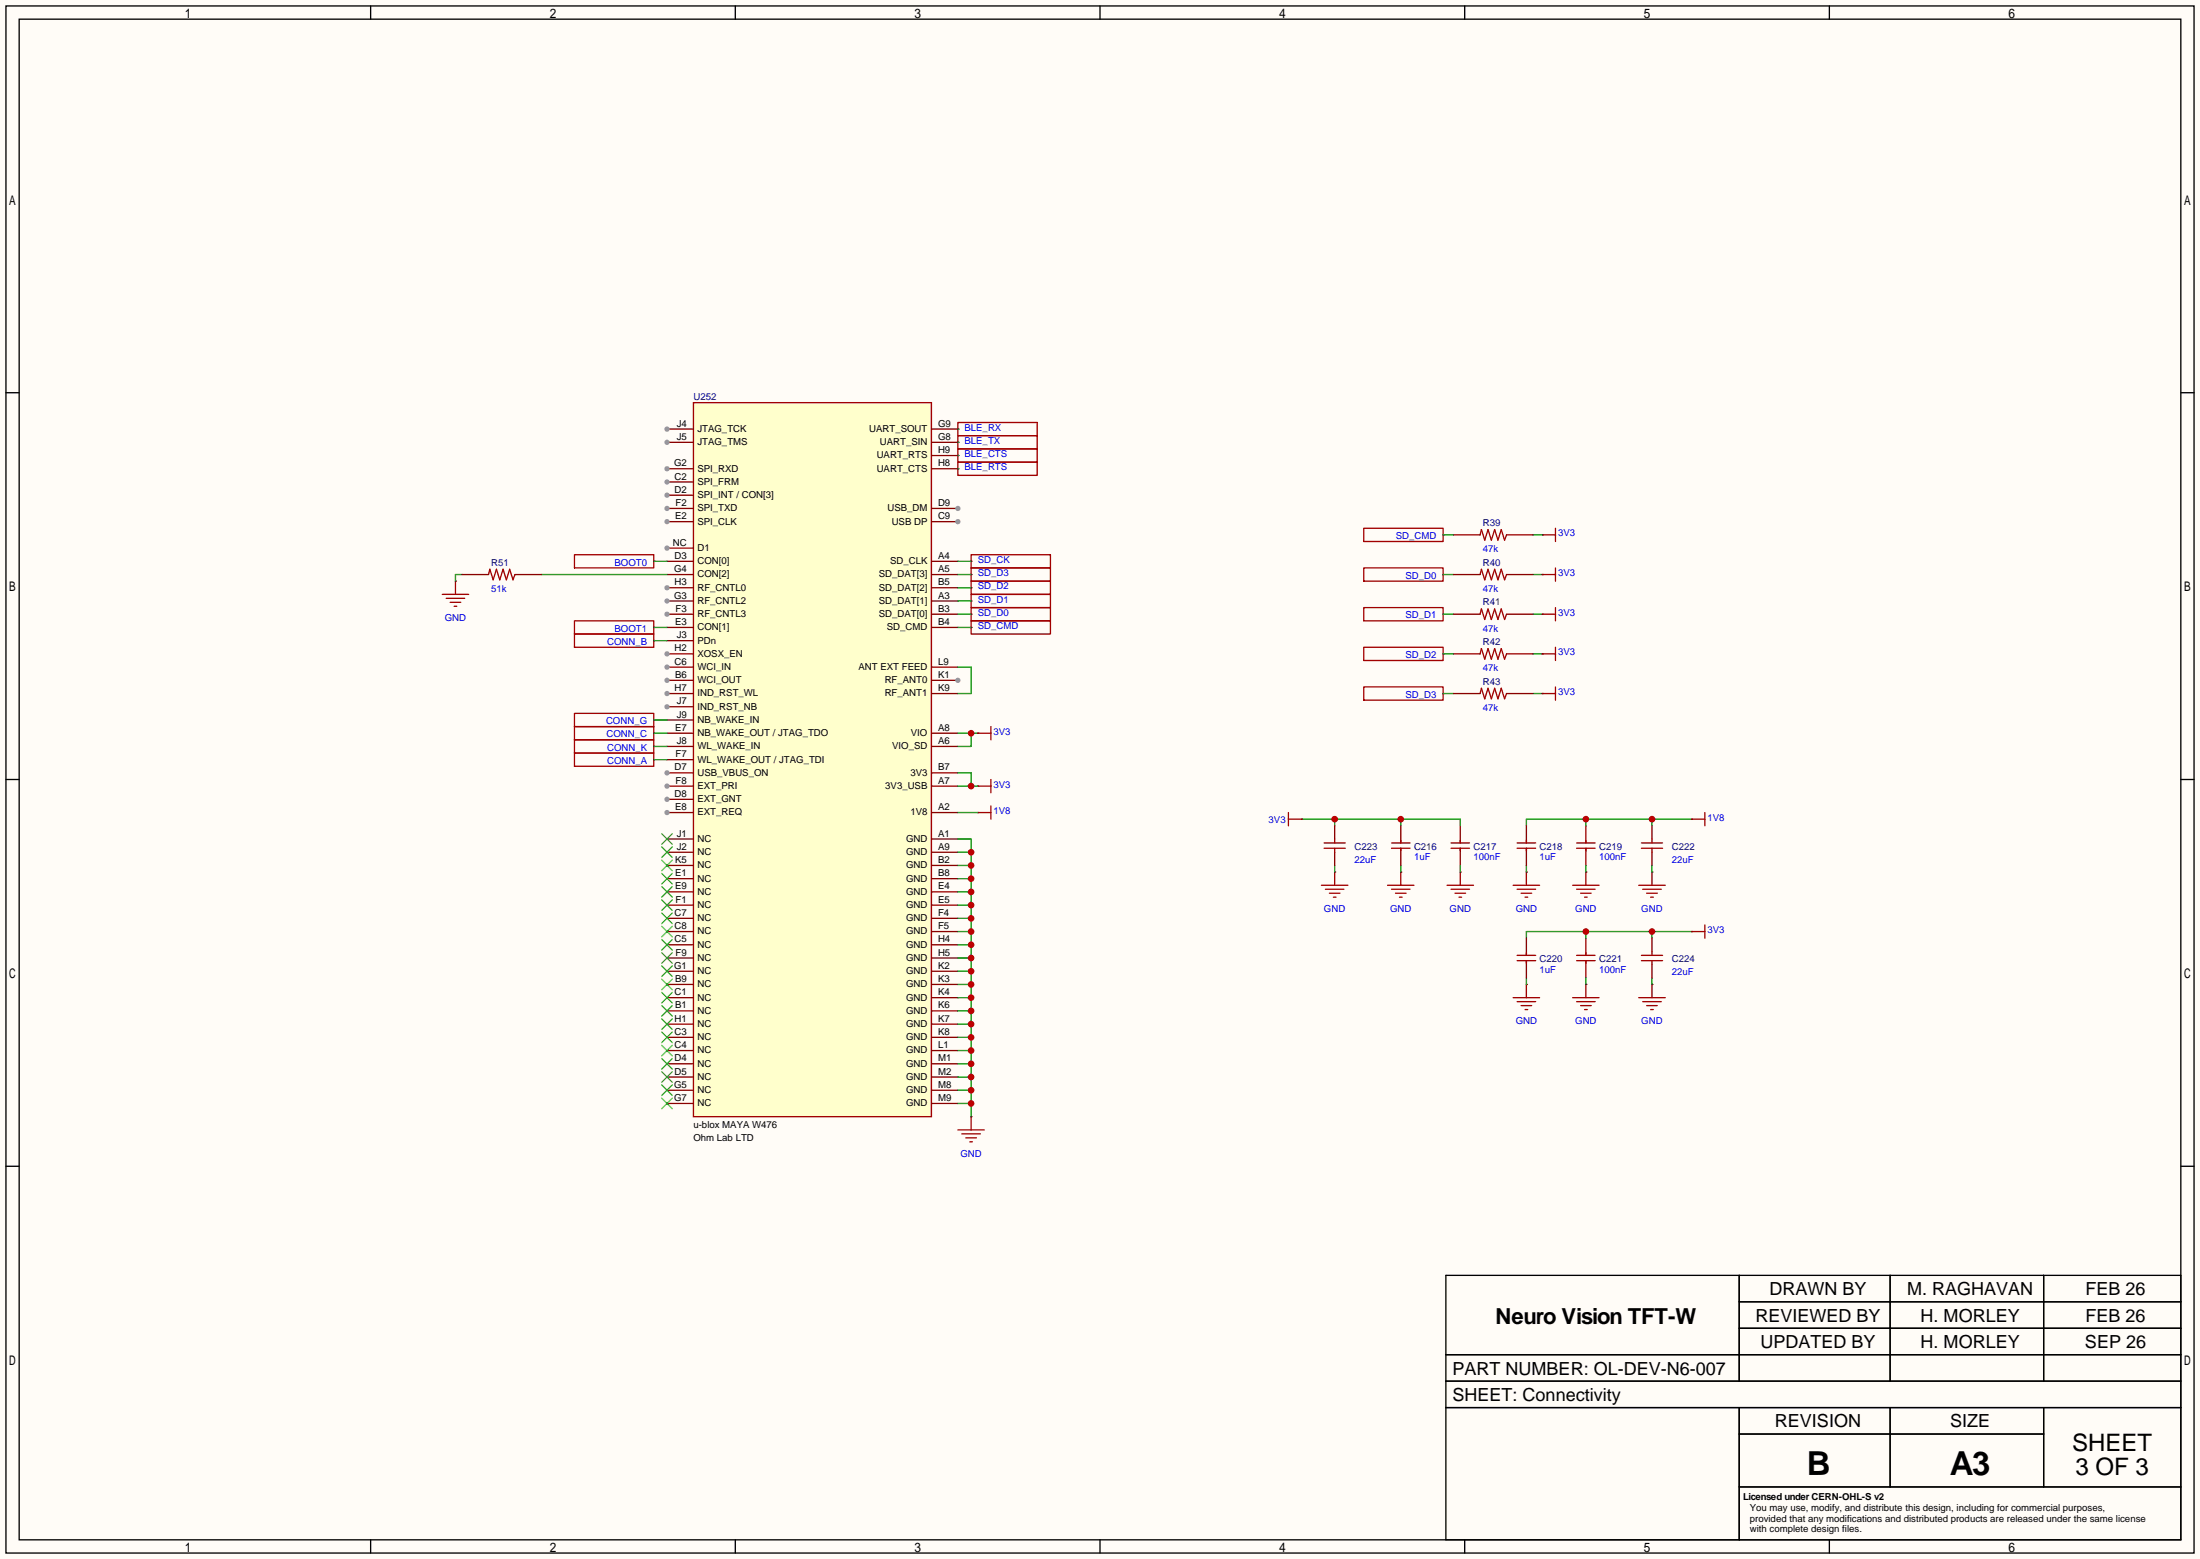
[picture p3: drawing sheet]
<svg xmlns="http://www.w3.org/2000/svg" width="423mm" height="299mm" viewBox="0 0 423 299" stroke-linecap="round" stroke-linejoin="round" font-family="sans-serif">
<path d="M0 0h422.7v299.5h-422.7z" fill="#fffcf7"/>
<g fill="none" stroke="#000" stroke-width=".25">
<path d="M1.1 1.1h420.4v297.2h-420.4zM3.7 3.7h415.3v292.1h-415.3zM71.2 1.1v2.6M141.3 1.1v2.6M211.3 1.1v2.6M281.4 1.1v2.6M351.5 1.1v2.6M1.1 75.4h2.6M419 75.4h2.5M1.1 149.7h2.6M419 149.7h2.5M1.1 224h2.6"/>
<path d="M419 224h2.5M277.8 245h141.2v50.8h-141.2zM334.1 245v20.3M334.1 250.1h84.9M334.1 255.1h84.9M363.1 245v20.3M392.6 245v20.3M277.8 260.2h141.2M277.8 265.3h141.2M277.8 270.4h141.2M334.1 270.4v25.4M334.1 275.5h58.5"/>
<path d="M363.1 270.4v15.2M392.6 270.4v15.2M71.2 295.8v2.5M141.3 295.8v2.5M211.3 295.8v2.5M281.4 295.8v2.5M334.1 285.6h84.9M351.5 295.8v2.5"/>
</g>
<path d="M133.2 77.3h45.7v137.2h-45.7z" fill="#ffc" stroke="#a10000" stroke-width=".25"/>
<g fill="none" stroke="#870000" stroke-width=".25">
<path d="M178.9 115.4h5.1M178.9 107.8h5.1M178.9 110.4h5.1M178.9 118h5.1M178.9 112.9h5.1M128.1 130.7h5.1M178.9 120.5h5.1M178.9 156.1h5.1M178.9 143.4h5.1M178.9 151h5.1M178.9 140.8h5.1M178.9 161.2h5.1"/>
<path d="M178.9 163.7h5.1M178.9 166.2h5.1M178.9 168.8h5.1M178.9 171.3h5.1M178.9 173.9h5.1M178.9 176.4h5.1M178.9 178.9h5.1M128.1 194.2h5.1M178.9 181.5h5.1M178.9 184h5.1M178.9 186.6h5.1M178.9 189.1h5.1"/>
<path d="M178.9 191.6h5.1M178.9 194.2h5.1M178.9 196.7h5.1M178.9 199.3h5.1M178.9 201.8h5.1M178.9 204.3h5.1M178.9 206.9h5.1M178.9 209.4h5.1M178.9 212h5.1"/>
</g>
<path d="M127.1 193.2l2.1 2M129.2 193.2l-2.1 2" fill="none" stroke="#3c3" stroke-width=".25"/>
<circle cx="128.1" cy="130.7" r=".51" fill="#999"/>
<path d="M128.1 92.6h5.1M178.9 148.5h5.1M128.1 189.1h5.1M128.1 191.6h5.1" fill="none" stroke="#870000" stroke-width=".25"/>
<path d="M127.1 188.1l2.1 2M127.1 190.6l2.1 2.1M129.2 188.1l-2.1 2M129.2 190.6l-2.1 2.1" fill="none" stroke="#3c3" stroke-width=".25"/>
<circle cx="128.1" cy="92.6" r=".51" fill="#999"/>
<path d="M128.1 128.1h5.1M128.1 199.3h5.1M128.1 181.5h5.1M128.1 201.8h5.1" fill="none" stroke="#870000" stroke-width=".25"/>
<path d="M127.1 198.2l2.1 2.1M127.1 180.5l2.1 2M129.2 198.2l-2.1 2.1M129.2 180.5l-2.1 2M127.1 200.8l2.1 2M129.2 200.8l-2.1 2" fill="none" stroke="#3c3" stroke-width=".25"/>
<circle cx="128.1" cy="128.1" r=".51" fill="#999"/>
<path d="M178.9 100.2h5.1M128.1 176.4h5.1M128.1 178.9h5.1" fill="none" stroke="#870000" stroke-width=".25"/>
<path d="M127.1 175.4l2.1 2M127.1 177.9l2.1 2.1M129.2 175.4l-2.1 2M129.2 177.9l-2.1 2.1" fill="none" stroke="#3c3" stroke-width=".25"/>
<circle cx="184" cy="100.2" r=".51" fill="#999"/>
<path d="M128.1 105.3h5.1" fill="none" stroke="#870000" stroke-width=".25"/>
<circle cx="128.1" cy="105.3" r=".51" fill="#999"/>
<path d="M128.1 95.1h5.1" fill="none" stroke="#870000" stroke-width=".25"/>
<circle cx="128.1" cy="95.1" r=".51" fill="#999"/>
<path d="M128.1 107.8h5.1M128.1 148.5h5.1M128.1 204.3h5.1M128.1 206.9h5.1" fill="none" stroke="#870000" stroke-width=".25"/>
<path d="M127.1 203.3l2.1 2.1M127.1 205.9l2.1 2M129.2 203.3l-2.1 2.1M129.2 205.9l-2.1 2" fill="none" stroke="#3c3" stroke-width=".25"/>
<circle cx="128.1" cy="148.5" r=".51" fill="#999"/>
<path d="M128.1 153.5h5.1" fill="none" stroke="#870000" stroke-width=".25"/>
<circle cx="128.1" cy="153.5" r=".51" fill="#999"/>
<path d="M178.9 97.7h5.1" fill="none" stroke="#870000" stroke-width=".25"/>
<circle cx="184" cy="97.7" r=".51" fill="#999"/>
<path d="M128.1 100.2h5.1M128.1 168.8h5.1" fill="none" stroke="#870000" stroke-width=".25"/>
<path d="M127.1 167.8l2.1 2M129.2 167.8l-2.1 2" fill="none" stroke="#3c3" stroke-width=".25"/>
<circle cx="128.1" cy="100.2" r=".51" fill="#999"/>
<path d="M128.1 120.5h5.1M128.1 140.8h5.1M128.1 156.1h5.1" fill="none" stroke="#870000" stroke-width=".25"/>
<circle cx="128.1" cy="156.1" r=".51" fill="#999"/>
<path d="M128.1 97.7h5.1M128.1 171.3h5.1M128.1 173.9h5.1" fill="none" stroke="#870000" stroke-width=".25"/>
<path d="M127.1 170.3l2.1 2M127.1 172.8l2.1 2.1M129.2 170.3l-2.1 2M129.2 172.8l-2.1 2.1" fill="none" stroke="#3c3" stroke-width=".25"/>
<circle cx="128.1" cy="97.7" r=".51" fill="#999"/>
<path d="M128.1 118h5.1" fill="none" stroke="#870000" stroke-width=".25"/>
<circle cx="128.1" cy="118" r=".51" fill="#999"/>
<path d="M128.1 145.9h5.1M128.1 151h5.1" fill="none" stroke="#870000" stroke-width=".25"/>
<circle cx="128.1" cy="151" r=".51" fill="#999"/>
<path d="M128.1 90h5.1M128.1 184h5.1M128.1 186.6h5.1" fill="none" stroke="#870000" stroke-width=".25"/>
<path d="M127.1 183l2.1 2M127.1 185.5l2.1 2.1M129.2 183l-2.1 2M129.2 185.5l-2.1 2.1" fill="none" stroke="#3c3" stroke-width=".25"/>
<circle cx="128.1" cy="90" r=".51" fill="#999"/>
<path d="M128.1 115.4h5.1" fill="none" stroke="#870000" stroke-width=".25"/>
<circle cx="128.1" cy="115.4" r=".51" fill="#999"/>
<path d="M178.9 85h5.1M178.9 82.4h5.1M128.1 110.4h5.1M128.1 125.6h5.1M128.1 196.7h5.1M128.1 209.4h5.1M128.1 212h5.1" fill="none" stroke="#870000" stroke-width=".25"/>
<path d="M127.1 195.7l2.1 2M129.2 195.7l-2.1 2M127.1 208.4l2.1 2M127.1 210.9l2.1 2.1M129.2 208.4l-2.1 2M129.2 210.9l-2.1 2.1" fill="none" stroke="#3c3" stroke-width=".25"/>
<circle cx="128.1" cy="125.6" r=".51" fill="#999"/>
<path d="M128.1 112.9h5.1" fill="none" stroke="#870000" stroke-width=".25"/>
<circle cx="128.1" cy="112.9" r=".51" fill="#999"/>
<path d="M128.1 133.2h5.1" fill="none" stroke="#870000" stroke-width=".25"/>
<circle cx="128.1" cy="133.2" r=".51" fill="#999"/>
<path d="M128.1 82.4h5.1M178.9 90h5.1M178.9 87.5h5.1M128.1 123.1h5.1M128.1 161.2h5.1M128.1 163.7h5.1" fill="none" stroke="#870000" stroke-width=".25"/>
<path d="M127.1 160.1l2.1 2.1M127.1 162.7l2.1 2M129.2 160.1l-2.1 2.1M129.2 162.7l-2.1 2" fill="none" stroke="#3c3" stroke-width=".25"/>
<circle cx="128.1" cy="82.4" r=".51" fill="#999"/>
<path d="M128.1 85h5.1" fill="none" stroke="#870000" stroke-width=".25"/>
<circle cx="128.1" cy="85" r=".51" fill="#999"/>
<path d="M128.1 135.8h5.1" fill="none" stroke="#870000" stroke-width=".25"/>
<circle cx="128.1" cy="135.8" r=".51" fill="#999"/>
<path d="M128.1 138.3h5.1M178.9 130.7h5.1M128.1 143.4h5.1" fill="none" stroke="#870000" stroke-width=".25"/>
<circle cx="184" cy="130.7" r=".51" fill="#999"/>
<path d="M178.9 133.2h5.1M178.9 128.1h5.1M128.1 166.2h5.1" fill="none" stroke="#870000" stroke-width=".25"/>
<path d="M127.1 165.2l2.1 2.1M129.2 165.2l-2.1 2.1" fill="none" stroke="#3c3" stroke-width=".25"/>
<path d="M184 128.1h2.6v5.1h-2.6M184 140.8h3.8M186.6 140.8v2.6h-2.6" fill="none" stroke="#008700" stroke-width=".25"/>
<circle cx="186.6" cy="140.8" r=".63" fill="#c00"/>
<path d="M187.8 156.1h2.6M187.8 151h2.6M190.4 149.7v2.6M190.4 154.8v2.6" fill="none" stroke="#a10000" stroke-width=".25"/>
<path d="M187.8 156.1h.1M187.8 151h.1" fill="none" stroke="#870000" stroke-width=".25"/>
<path d="M184 151h3.8M184 148.5h2.6v2.5" fill="none" stroke="#008700" stroke-width=".25"/>
<circle cx="186.6" cy="151" r=".63" fill="#c00"/>
<g fill="none" stroke="#008700" stroke-width=".25">
<path d="M184 156.1h3.8M184 161.2h2.6v53.3M184 163.7h2.6M184 166.2h2.6M184 168.8h2.6M184 171.3h2.6M184 173.9h2.6M184 176.4h2.6M184 178.9h2.6M184 181.5h2.6M184 184h2.6M184 186.6h2.6"/>
<path d="M184 189.1h2.6M184 191.6h2.6M184 194.2h2.6M184 196.7h2.6M184 199.3h2.6M184 201.8h2.6M184 204.3h2.6M184 206.9h2.6M184 209.4h2.6M184 212h2.6"/>
</g>
<path d="M184 217h5.1M184.8 217.8h3.5M185.5 218.6h2.1M186.3 219.3h.5M186.6 214.5v2.5" fill="none" stroke="#a10000" stroke-width=".25"/>
<path d="M186.6 214.5h.1" fill="none" stroke="#870000" stroke-width=".25"/>
<g fill="#c00">
<circle cx="186.6" cy="163.7" r=".63"/>
<circle cx="186.6" cy="166.2" r=".63"/>
<circle cx="186.6" cy="168.8" r=".63"/>
<circle cx="186.6" cy="171.3" r=".63"/>
<circle cx="186.6" cy="173.9" r=".63"/>
<circle cx="186.6" cy="176.4" r=".63"/>
<circle cx="186.6" cy="178.9" r=".63"/>
<circle cx="186.6" cy="181.5" r=".63"/>
<circle cx="186.6" cy="184" r=".63"/>
<circle cx="186.6" cy="186.6" r=".63"/>
<circle cx="186.6" cy="189.1" r=".63"/>
<circle cx="186.6" cy="191.6" r=".63"/>
<circle cx="186.6" cy="194.2" r=".63"/>
<circle cx="186.6" cy="196.7" r=".63"/>
<circle cx="186.6" cy="199.3" r=".63"/>
<circle cx="186.6" cy="201.8" r=".63"/>
<circle cx="186.6" cy="204.3" r=".63"/>
<circle cx="186.6" cy="206.9" r=".63"/>
<circle cx="186.6" cy="209.4" r=".63"/>
<circle cx="186.6" cy="212" r=".63"/>
</g>
<path d="M280.5 158.6v3.3M304.7 158.6v3.3M269.1 167.5h.1M280.5 167.5h.1M280.5 162.9v3.3M293.2 167.5h.1M304.7 167.5h.1M304.7 162.9v3.3" fill="none" stroke="#870000" stroke-width=".25"/>
<g fill="none" stroke="#a10000" stroke-width=".25">
<path d="M266.6 170.1h5.1M267.3 170.8h3.6M268.1 171.6h2M268.9 172.3h.5M269.1 167.5v2.6M278 170.1h5.1M278.8 161.9h3.5M278.8 162.9h3.5M278.8 170.8h3.5M279.5 171.6h2.1M280.3 172.3h.5M280.5 161.4v.5"/>
<path d="M280.5 162.9v.5M280.5 167.5v2.6M290.7 170.1h5.1M291.5 170.8h3.5M292.2 171.6h2.1M293 172.3h.5M293.2 167.5v2.6M302.1 170.1h5.1M302.9 161.9h3.6M302.9 162.9h3.6M302.9 170.8h3.6M303.7 171.6h2"/>
<path d="M304.4 172.3h.5M304.7 161.4v.5M304.7 162.9v.5M304.7 167.5v2.6"/>
</g>
<path d="M304.7 157.4v1.2M317.4 157.4v1.2M325 157.4h-31.8v1.2M269.1 166.2v1.3M280.5 166.2v1.3M293.2 166.2v1.3M304.7 166.2v1.3" fill="none" stroke="#008700" stroke-width=".25"/>
<g fill="#c00">
<circle cx="304.7" cy="157.4" r=".63"/>
<circle cx="317.4" cy="157.4" r=".63"/>
</g>
<path d="M250.1 157.4h30.4v1.2M256.4 157.4v1.2M269.1 157.4v1.2" fill="none" stroke="#008700" stroke-width=".25"/>
<g fill="#c00">
<circle cx="269.1" cy="157.4" r=".63"/>
<circle cx="256.4" cy="157.4" r=".63"/>
</g>
<g fill="none" stroke="#a10000" stroke-width=".25">
<path d="M247.5 157.4h2.6M247.5 156.1v2.5M325 157.4h2.5M327.5 156.1v2.5M290.7 191.6h5.1M291.5 192.4h3.5M292.2 193.2h2.1M293 193.9h.5M293.2 189.1v2.5M302.1 191.6h5.1M302.9 183.5h3.6M302.9 184.5h3.6"/>
<path d="M302.9 192.4h3.6M303.7 193.2h2M304.4 193.9h.5M304.7 183v.5M304.7 184.5v.5M304.7 189.1v2.5"/>
</g>
<path d="M250.1 157.4h.1M325 157.4h.1M293.2 189.1h.1M304.7 189.1h.1M304.7 180.2v3.3M304.7 184.5v3.3" fill="none" stroke="#870000" stroke-width=".25"/>
<path d="M304.7 178.9v1.3M317.4 178.9v1.3M325 178.9h-31.8v1.3M293.2 187.8v1.3M304.7 187.8v1.3" fill="none" stroke="#008700" stroke-width=".25"/>
<g fill="#c00">
<circle cx="304.7" cy="178.9" r=".63"/>
<circle cx="317.4" cy="178.9" r=".63"/>
</g>
<g fill="none" stroke="#a10000" stroke-width=".25">
<path d="M184 81.2h15.3v2.5h-15.3zM184 83.7h15.3v2.5h-15.3zM184 86.2h15.3v2.6h-15.3zM184 88.8h15.3v2.5h-15.3zM85 114.2h5M85.7 114.9h3.6M86.5 115.7h2M87.2 116.5h.6M87.5 111.6v2.6M93.9 110.4l.2-1.1 .6 2.1 .7-2.1 .6 2.1 .6-2.1 .7 2.1 .6-2.1 .7 2.1 .3-1M110.4 106.6h15.2v2.5h-15.2zM110.4 119.3h15.2v2.5h-15.2z"/>
<path d="M186.6 109.1h15.2v2.5h-15.2zM186.6 119.3h15.2v2.5h-15.2zM186.6 114.2h15.2v2.5h-15.2zM186.6 111.6h15.2v2.6h-15.2zM186.6 116.7h15.2v2.6h-15.2zM186.6 106.6h15.2v2.5h-15.2zM262 101.5h15.2v2.5h-15.2zM262 116.7h15.2v2.6h-15.2zM262 109.1h15.2v2.5h-15.2zM284.4 102.7l.2-1 .6 2.1 .7-2.1 .6 2.1 .6-2.1 .7 2.1 .6-2.1 .7 2.1 .3-1.1M284.4 110.4l.2-1.1 .6 2.1 .7-2.1 .6 2.1 .6-2.1 .7 2.1 .6-2.1 .7 2.1 .3-1M284.4 118l.2-1 .6 2 .7-2 .6 2 .6-2 .7 2 .6-2 .7 2 .3-1"/>
<path d="M296.3 102.7h2.5M296.3 110.4h2.5M296.3 118h2.5M298.8 101.5v2.5M298.8 109.1v2.5M298.8 116.7v2.6M110.4 121.8h15.2v2.5h-15.2zM110.4 137h15.2v2.6h-15.2zM110.4 139.6h15.2v2.5h-15.2zM190.4 139.6v2.5M262 132h15.2v2.5h-15.2zM262 124.3h15.2v2.6h-15.2z"/>
<path d="M284.4 125.6l.2-1 .6 2 .7-2 .6 2 .6-2 .7 2 .6-2 .7 2 .3-1M284.4 133.2l.2-1 .6 2 .7-2 .6 2 .6-2 .7 2 .6-2 .7 2 .3-1M296.3 125.6h2.5M296.3 133.2h2.5M298.8 124.3v2.6M298.8 132v2.5M110.4 142.1h15.2v2.6h-15.2zM110.4 144.7h15.2v2.5h-15.2zM187.8 140.8h2.6M253.9 170.1h5.1M254.4 162.9h4M254.4 161.9h4"/>
<path d="M254.6 170.8h3.6M255.4 171.6h2M256.2 172.3h.5M256.4 161.2v.7M256.4 162.9v.8M256.4 167.5v2.6M267.3 162.9h3.6M267.3 161.9h3.6M269.1 161.4v.5M269.1 162.9v.5M291.5 162.9h3.5M291.5 161.9h3.5"/>
<path d="M293.2 161.4v.5M293.2 162.9v.5M314.8 170.1h5.1M315.3 162.9h4.1M315.3 161.9h4.1M315.6 170.8h3.6M316.4 171.6h2M317.1 172.3h.5M317.4 161.2v.7M317.4 162.9v.8M317.4 167.5v2.6M325 178.9h2.5"/>
<path d="M327.5 177.7v2.5M291.5 184.5h3.5M291.5 183.5h3.5M293.2 183v.5M293.2 184.5v.5M314.8 191.6h5.1M315.3 184.5h4.1M315.3 183.5h4.1M315.6 192.4h3.6M316.4 193.2h2M317.1 193.9h.5M317.4 182.8v.7"/>
<path d="M317.4 184.5v.8M317.4 189.1v2.5"/>
</g>
<g fill="none" stroke="#870000" stroke-width=".25">
<path d="M184 82.4h.1M184 85h.1M184 87.5h.1M184 90h.1M87.5 111.6h.1M88.8 110.4h5.1M98.9 110.4h5.1M125.6 107.8h.1M186.6 110.4h.1M186.6 115.4h.1M186.6 112.9h.1M186.6 118h.1"/>
<path d="M186.6 107.8h.1M277.2 102.7h.1M277.2 118h.1M277.2 110.4h.1M279.3 102.7h5.1M279.3 110.4h5.1M279.3 118h5.1M289.4 102.7h5.1M289.4 110.4h5.1M289.4 118h5.1M296.3 102.7h.1M296.3 110.4h.1"/>
<path d="M296.3 118h.1M125.6 123.1h.1M125.6 120.5h.1M125.6 138.3h.1M186.6 120.5h.1M277.2 133.2h.1M277.2 125.6h.1M279.3 125.6h5.1M279.3 133.2h5.1M289.4 125.6h5.1M289.4 133.2h5.1M296.3 125.6h.1"/>
<path d="M296.3 133.2h.1M125.6 143.4h.1M125.6 145.9h.1M125.6 140.8h.1M187.8 140.8h.1M256.4 158.6v2.6M269.1 158.6v3.3M293.2 158.6v3.3M317.4 158.6v2.6M256.4 167.5h.1M256.4 163.7v2.5M269.1 162.9v3.3"/>
<path d="M293.2 162.9v3.3M317.4 167.5h.1M317.4 163.7v2.5M325 178.9h.1M293.2 180.2v3.3M293.2 184.5v3.3M317.4 189.1h.1M317.4 180.2v2.6M317.4 185.3v2.5"/>
</g>
<g fill="none" stroke="#008700" stroke-width=".25">
<path d="M184 82.4h.1M184 85h.1M184 87.5h.1M184 90h.1M88.8 110.4h-1.3v1.2M104 110.4h24.1M125.6 107.8h2.5M184 107.8h2.6M184 110.4h2.6M184 118h2.6M184 112.9h2.6M184 115.4h2.6"/>
<path d="M277.2 110.4h2.1M277.2 102.7h2.1M277.2 118h2.1M294.5 110.4h1.8M294.5 102.7h1.8M294.5 118h1.8M125.6 123.1h2.5M125.6 120.5h2.5M125.6 138.3h2.5M184 120.5h2.6M277.2 125.6h2.1M277.2 133.2h2.1"/>
<path d="M294.5 125.6h1.8M294.5 133.2h1.8M125.6 143.4h2.5M125.6 145.9h2.5M125.6 140.8h2.5M256.4 166.2v1.3M317.4 166.2v1.3M317.4 187.8v1.3"/>
</g>
<g font-size="6.3">
<text x="347.1" y="283.3">B</text>
<text x="374.6" y="283.3">A3</text>
</g>
<g font-size="4.6">
<text x="398.1" y="278.7">SHEET</text>
<text x="398.7" y="283.3">3 OF 3</text>
</g>
<text font-size="4.2" x="287.3" y="254.3">Neuro Vision TFT-W</text>
<g font-size="3.5">
<text x="339.9" y="248.8">DRAWN BY</text>
<text x="366.4" y="248.8">M. RAGHAVAN</text>
<text x="400.7" y="248.8">FEB 26</text>
<text x="337.2" y="253.9">REVIEWED BY</text>
<text x="369" y="253.9">H. MORLEY</text>
<text x="400.7" y="253.9">FEB 26</text>
<text x="338.2" y="259">UPDATED BY</text>
<text x="369" y="259">H. MORLEY</text>
<text x="400.6" y="259">SEP 26</text>
<text x="279" y="264">PART NUMBER: OL-DEV-N6-007</text>
<text x="279" y="269.1">SHEET: Connectivity</text>
<text x="341" y="274.2">REVISION</text>
<text x="374.7" y="274.2">SIZE</text>
</g>
<g font-size="1.8" fill="#000080">
<text x="133.2" y="76.9">U252</text>
<text x="284.9" y="101">R39</text>
<text x="94.4" y="108.6">R51</text>
<text x="284.9" y="108.6">R40</text>
<text x="284.9" y="116.3">R41</text>
<text x="284.9" y="123.9">R42</text>
<text x="284.9" y="131.5">R43</text>
<text x="260.2" y="163.2">C223</text>
<text x="271.7" y="163.2">C216</text>
<text x="283.1" y="163.2">C217</text>
<text x="295.8" y="163.2">C218</text>
<text x="307.2" y="163.2">C219</text>
<text x="321.2" y="163.2">C222</text>
<text x="295.8" y="184.8">C220</text>
<text x="307.2" y="184.8">C221</text>
<text x="321.2" y="184.8">C224</text>
</g>
<g font-size="1.8">
<text x="130" y="82">J4</text>
<text x="134" y="83">JTAG_TCK</text>
<text x="167" y="83">UART_SOUT</text>
<text x="180.2" y="82">G9</text>
<text x="129.5" y="89.6">G2</text>
<text x="130" y="84.5">J5</text>
<text x="134" y="85.5">JTAG_TMS</text>
<text x="168.4" y="88.1">UART_RTS</text>
<text x="169" y="85.5">UART_SIN</text>
<text x="180.2" y="84.5">G8</text>
<text x="180.2" y="89.6">H8</text>
<text x="180.2" y="87">H9</text>
<text x="129.6" y="92.1">C2</text>
<text x="129.6" y="94.7">D2</text>
<text x="134" y="93.1">SPI_FRM</text>
<text x="134" y="95.7">SPI_INT / CON[3]</text>
<text x="134" y="90.6">SPI_RXD</text>
<text x="168.4" y="90.6">UART_CTS</text>
<text x="129.7" y="99.7">E2</text>
<text x="129.8" y="97.2">F2</text>
<text x="134" y="100.8">SPI_CLK</text>
<text x="134" y="98.2">SPI_TXD</text>
<text x="170.5" y="98.2">USB_DM</text>
<text x="171.3" y="100.8">USB DP</text>
<text x="180.2" y="99.7">C9</text>
<text x="180.2" y="97.2">D9</text>
<text x="129.3" y="104.8">NC</text>
<text x="129.6" y="107.4">D3</text>
<text x="134" y="105.8">D1</text>
<text x="180.2" y="107.4">A4</text>
<text x="129.5" y="109.9">G4</text>
<text x="129.6" y="112.4">H3</text>
<text x="134" y="108.4">CON[0]</text>
<text x="134" y="110.9">CON[2]</text>
<text x="134" y="113.5">RF_CNTL0</text>
<text x="168.8" y="110.9">SD_DAT[3]</text>
<text x="168.8" y="113.5">SD_DAT[2]</text>
<text x="171" y="108.4">SD_CLK</text>
<text x="180.2" y="109.9">A5</text>
<text x="180.2" y="112.4">B5</text>
<text x="129.5" y="115">G3</text>
<text x="129.8" y="117.5">F3</text>
<text x="134" y="118.5">RF_CNTL3</text>
<text x="134" y="116">RF_CNTL2</text>
<text x="168.8" y="116">SD_DAT[1]</text>
<text x="168.8" y="118.5">SD_DAT[0]</text>
<text x="180.2" y="115">A3</text>
<text x="180.2" y="117.5">B3</text>
<text x="129.6" y="125.1">H2</text>
<text x="129.7" y="120.1">E3</text>
<text x="130" y="122.6">J3</text>
<text x="134" y="121.1">CON[1]</text>
<text x="134" y="123.6">PDn</text>
<text x="170.4" y="121.1">SD_CMD</text>
<text x="180.2" y="120.1">B4</text>
<text x="129.6" y="127.7">C6</text>
<text x="129.7" y="130.2">B6</text>
<text x="134" y="131.2">WCI_OUT</text>
<text x="134" y="128.7">WCI_IN</text>
<text x="134" y="126.2">XOSX_EN</text>
<text x="164.9" y="128.7">ANT EXT FEED</text>
<text x="170" y="131.2">RF_ANT0</text>
<text x="180.2" y="130.2">K1</text>
<text x="180.2" y="127.7">L9</text>
<text x="129.6" y="132.8">H7</text>
<text x="130" y="135.3">J7</text>
<text x="130" y="137.8">J9</text>
<text x="134" y="133.8">IND_RST_WL</text>
<text x="134" y="136.3">IND_RST_NB</text>
<text x="170" y="133.8">RF_ANT1</text>
<text x="180.2" y="132.8">K9</text>
<text x="129.7" y="140.4">E7</text>
<text x="130" y="142.9">J8</text>
<text x="134" y="141.4">NB_WAKE_OUT / JTAG_TDO</text>
<text x="134" y="143.9">WL_WAKE_IN</text>
<text x="134" y="138.9">NB_WAKE_IN</text>
<text x="171.4" y="143.9">VIO_SD</text>
<text x="175" y="141.4">VIO</text>
<text x="180.2" y="142.9">A6</text>
<text x="180.2" y="140.4">A8</text>
<text x="129.6" y="148">D7</text>
<text x="129.8" y="145.5">F7</text>
<text x="134" y="149">USB_VBUS_ON</text>
<text x="134" y="146.5">WL_WAKE_OUT / JTAG_TDI</text>
<text x="174.9" y="149">3V3</text>
<text x="180.2" y="148">B7</text>
<text x="129.6" y="153.1">D8</text>
<text x="129.7" y="155.6">E8</text>
<text x="129.8" y="150.5">F8</text>
<text x="134" y="154.1">EXT_GNT</text>
<text x="134" y="151.6">EXT_PRI</text>
<text x="170.1" y="151.6">3V3_USB</text>
<text x="180.2" y="155.6">A2</text>
<text x="180.2" y="150.5">A7</text>
<text x="130" y="160.7">J1</text>
<text x="134" y="156.6">EXT_REQ</text>
<text x="134" y="161.7">NC</text>
<text x="174.1" y="161.7">GND</text>
<text x="174.9" y="156.6">1V8</text>
<text x="180.2" y="160.7">A1</text>
<text x="129.7" y="165.8">K5</text>
<text x="130" y="163.2">J2</text>
<text x="134" y="164.3">NC</text>
<text x="134" y="166.8">NC</text>
<text x="174.1" y="164.3">GND</text>
<text x="174.1" y="166.8">GND</text>
<text x="180.2" y="163.2">A9</text>
<text x="180.2" y="165.8">B2</text>
<text x="129.7" y="168.3">E1</text>
<text x="129.7" y="170.9">E9</text>
<text x="129.8" y="173.4">F1</text>
<text x="134" y="169.3">NC</text>
<text x="134" y="171.9">NC</text>
<text x="174.1" y="169.3">GND</text>
<text x="174.1" y="171.9">GND</text>
<text x="180.2" y="168.3">B8</text>
<text x="180.2" y="170.9">E4</text>
<text x="180.2" y="173.4">E5</text>
<text x="129.6" y="175.9">C7</text>
<text x="129.6" y="178.5">C8</text>
<text x="134" y="177">NC</text>
<text x="134" y="179.5">NC</text>
<text x="134" y="174.4">NC</text>
<text x="174.1" y="174.4">GND</text>
<text x="174.1" y="177">GND</text>
<text x="174.1" y="179.5">GND</text>
<text x="180.2" y="175.9">F4</text>
<text x="180.2" y="178.5">F5</text>
<text x="129.6" y="181">C5</text>
<text x="129.8" y="183.6">F9</text>
<text x="134" y="182">NC</text>
<text x="134" y="184.6">NC</text>
<text x="174.1" y="182">GND</text>
<text x="174.1" y="184.6">GND</text>
<text x="180.2" y="181">H4</text>
<text x="180.2" y="183.6">H5</text>
<text x="129.5" y="186.1">G1</text>
<text x="129.6" y="191.2">C1</text>
<text x="129.7" y="188.6">B9</text>
<text x="134" y="189.7">NC</text>
<text x="134" y="187.1">NC</text>
<text x="174.1" y="187.1">GND</text>
<text x="174.1" y="189.7">GND</text>
<text x="180.2" y="186.1">K2</text>
<text x="180.2" y="188.6">K3</text>
<text x="180.2" y="191.2">K4</text>
<text x="129.6" y="196.3">H1</text>
<text x="129.7" y="193.7">B1</text>
<text x="134" y="194.7">NC</text>
<text x="134" y="192.2">NC</text>
<text x="134" y="197.3">NC</text>
<text x="174.1" y="192.2">GND</text>
<text x="174.1" y="194.7">GND</text>
<text x="174.1" y="197.3">GND</text>
<text x="180.2" y="193.7">K6</text>
<text x="180.2" y="196.3">K7</text>
<text x="129.6" y="198.8">C3</text>
<text x="129.6" y="201.3">C4</text>
<text x="129.6" y="203.9">D4</text>
<text x="134" y="199.8">NC</text>
<text x="134" y="202.4">NC</text>
<text x="174.1" y="199.8">GND</text>
<text x="174.1" y="202.4">GND</text>
<text x="180.2" y="198.8">K8</text>
<text x="180.2" y="201.3">L1</text>
<text x="180.2" y="203.9">M1</text>
<text x="129.5" y="209">G5</text>
<text x="129.6" y="206.4">D5</text>
<text x="134" y="204.9">NC</text>
<text x="134" y="207.4">NC</text>
<text x="134" y="210">NC</text>
<text x="174.1" y="204.9">GND</text>
<text x="174.1" y="207.4">GND</text>
<text x="174.1" y="210">GND</text>
<text x="180.2" y="206.4">M2</text>
<text x="180.2" y="209">M8</text>
<text x="129.5" y="211.5">G7</text>
<text x="134" y="212.5">NC</text>
<text x="174.1" y="212.5">GND</text>
<text x="180.2" y="211.5">M9</text>
<text x="133.2" y="216.6">u-blox MAYA W476</text>
<text x="133.2" y="219.1">Ohm Lab LTD</text>
<text x="334.9" y="288.2">Licensed under CERN-OHL-S v2</text>
<text x="336.2" y="290.2">You may use, modify, and distribute this design, including for commercial purposes,</text>
<text x="336.2" y="292.3">provided that any modifications and distributed products are released under the same license</text>
<text x="336.2" y="294.3">with complete design files.</text>
</g>
<g font-size="1.8" fill="#00f">
<text x="185.3" y="82.7">BLE_RX</text>
<text x="185.3" y="85.3">BLE_TX</text>
<text x="185.3" y="87.8">BLE_CTS</text>
<text x="185.3" y="90.3">BLE_RTS</text>
<text x="268.2" y="103.6">SD_CMD</text>
<text x="284.9" y="106.1">47k</text>
<text x="299.3" y="103">3V3</text>
<text x="94.4" y="113.7">51k</text>
<text x="118.1" y="108.6">BOOT0</text>
<text x="187.8" y="110.7">SD_D3</text>
<text x="187.8" y="113.2">SD_D2</text>
<text x="187.8" y="108.1">SD_CK</text>
<text x="270" y="111.2">SD_D0</text>
<text x="284.9" y="113.7">47k</text>
<text x="299.3" y="110.7">3V3</text>
<text x="85.4" y="119.3">GND</text>
<text x="187.8" y="115.7">SD_D1</text>
<text x="187.8" y="118.3">SD_D0</text>
<text x="270" y="118.8">SD_D1</text>
<text x="299.3" y="118.3">3V3</text>
<text x="116.6" y="123.9">CONN_B</text>
<text x="118.1" y="121.3">BOOT1</text>
<text x="187.8" y="120.8">SD_CMD</text>
<text x="284.9" y="121.3">47k</text>
<text x="299.3" y="125.9">3V3</text>
<text x="270" y="126.4">SD_D2</text>
<text x="284.9" y="129">47k</text>
<text x="270" y="134">SD_D3</text>
<text x="284.9" y="136.6">47k</text>
<text x="299.3" y="133.5">3V3</text>
<text x="116.4" y="139.1">CONN_G</text>
<text x="116.5" y="141.7">CONN_C</text>
<text x="190.9" y="141.1">3V3</text>
<text x="116.6" y="144.2">CONN_K</text>
<text x="116.6" y="146.7">CONN_A</text>
<text x="190.9" y="151.3">3V3</text>
<text x="190.9" y="156.4">1V8</text>
<text x="243.7" y="158.2">3V3</text>
<text x="328" y="157.7">1V8</text>
<text x="260.2" y="165.8">22uF</text>
<text x="271.7" y="165.3">1uF</text>
<text x="283.1" y="165.3">100nF</text>
<text x="295.8" y="165.3">1uF</text>
<text x="307.2" y="165.3">100nF</text>
<text x="321.2" y="165.8">22uF</text>
<text x="254.4" y="175.2">GND</text>
<text x="267.1" y="175.2">GND</text>
<text x="278.5" y="175.2">GND</text>
<text x="291.2" y="175.2">GND</text>
<text x="302.6" y="175.2">GND</text>
<text x="315.3" y="175.2">GND</text>
<text x="328" y="179.2">3V3</text>
<text x="295.8" y="186.9">1uF</text>
<text x="307.2" y="186.9">100nF</text>
<text x="321.2" y="187.4">22uF</text>
<text x="291.2" y="196.8">GND</text>
<text x="302.6" y="196.8">GND</text>
<text x="315.3" y="196.8">GND</text>
<text x="184.5" y="222.2">GND</text>
</g>
</svg>
